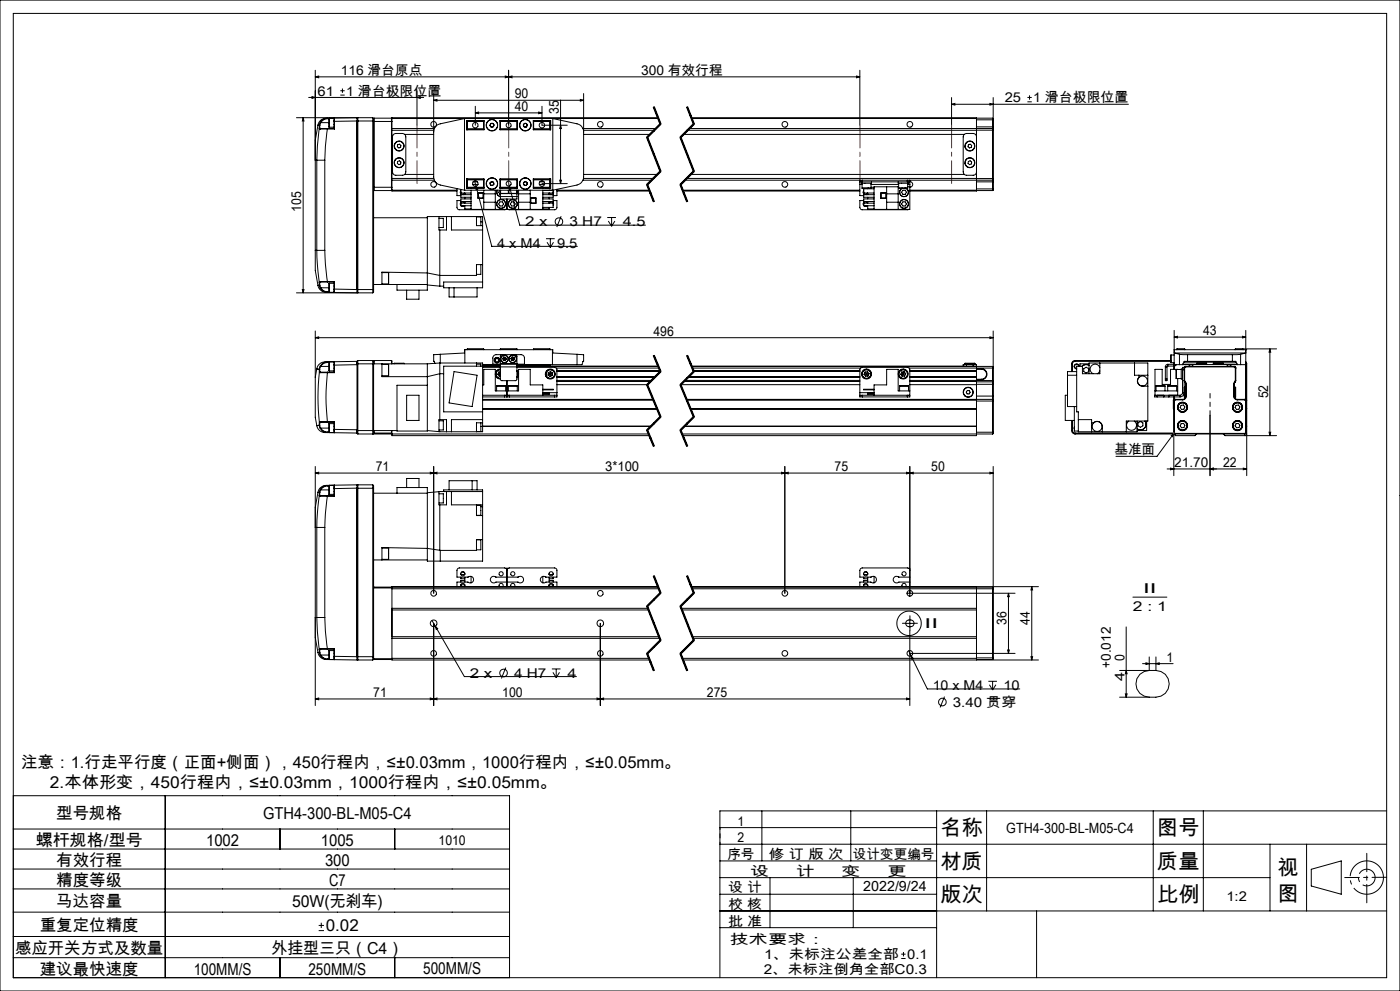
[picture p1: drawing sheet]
<svg xmlns="http://www.w3.org/2000/svg" width="420mm" height="297mm" viewBox="0 0 420 297" stroke-linecap="round" stroke-linejoin="round" font-family="sans-serif">
<g fill="none" stroke="#000" stroke-width=".3">
<path d="M0 0h420v297h-420zM4 4h412v289h-412zM90.9 35.3v52.5M90.9 35.3l.3 1h-.5zM92.6 29.2h34.5M93.6 29l1 .2-1 .3zM94.6 23l1-.2v.5zM94.6 23h163.4M94.6 21.1v53.9M95.4 37.5l-.8 4.5v6h.4M95.4 37.5l.4 .1M95.8 38.4l-.6 5.4-.2 4.2"/>
<path d="M95.8 38.4l.3 .3M95.8 37.6v.8M95.9 38.3l-.1 .1M95.9 38.3l.3 .2M96 37.5l-.1 .8M96 37.5l-.2 .1M96.1 38.7h2.1M96.1 36.7l-.3 .9M96.1 36.7l.1 .1M96.2 38.5h2M96.2 38.5l-.1 .2M96.2 36.8l-.2 .7"/>
<path d="M96.2 36.8h2.5M98.2 35.4h-.1a2.59 2.59 0 0 0-2.7 2.1M98.2 38.7l-.6 5.2-.2 4.1M98.2 35.4l8.9-.1v1M98.2 38.5v.2M98.2 35.4l-1.4 .5-.7 .8M98.2 35.4v.2M98.2 38.5h2M98.2 38.7h2.1M98.2 35.6l-.8 .1-1.2 1.1M98.2 35.6h.5M98.7 35.4v2.7"/>
<path d="M98.7 35.4l1.5 .2M98.7 38.1h1.5M100.2 35.5l.1-.1v1M100.2 35.6v2.9M100.2 36.4h.1M100.2 38.5l.1 .2M100.3 36.4v2.3M102.1 28.5h1.3M102.1 27.2h1.3M102.7 26.5v1.3M107.1 35.5l.3-.2v52.5l-.3-.3M107.1 36.3v50.5"/>
<path d="M107.1 36.3l-6.8 .1M107.1 36.3h5M111.8 35.3v52.5M111.8 35.3h-22.9M111.8 35.3l.3 .2M112.1 35.5v.9M112.1 36.4v19.7M112.1 36.4h5.5M112.3 35.4v21.7M112.3 35.4h5.1M112.3 35.4l-.2 .2M117.4 35.4v21.7"/>
<path d="M117.4 35.4l.2 .2M117.6 35.6v.8M117.6 35.5v.1M117.6 36.4v19.7M117.6 39h12.5M117.6 38.5h12.7M117.6 35.5h79.9M125.1 29.2l1-.2v.5zM125.1 27.2v10.3M130.1 30.1l1-.3v.5zM130.1 28v25l.2 .9 .9 1.2 .9 .4 7.2 1.5M130.1 39.5l.4-1.3 1.1-1 7.7-1.7v21.5"/>
<path d="M130.1 30.1h45M140 38.5h.1M140 36.1h5.2v2.8h-5.2zM140.1 36.4v2.5M140.1 36.4h5M140.2 36.3v2.5M140.2 36.3h5M140.2 36.3l-.1 .1M140.2 38.8h5M140.3 38.8v.1M142.6 33.8l1-.2v.5zM142.6 31.9v5.6"/>
<path d="M142.6 33.8h20M145.1 36.3v2.5M145.1 38.6h-5l.1 .2M147 37.6l.4 .5M147.2 37l-.2 .6M147.8 37h-.6M147.8 37l.4 .5M147.9 38l-.5 .1M148.2 37.5l-.3 .5M150 36.1h5.2v2.8h-5.2zM150 36.3h5.2M150 38.8h5.2"/>
<path d="M150.1 36.3v2.5M150.1 38.6h5M150.1 36.4h5M151.6 22.8l1 .2-1 .3zM152.6 23l1-.2v.5zM152.6 21.1v16.4M155.1 36.3v2.5M157 37.5l.2 .5M157.2 38l.6 .1M157.4 37h.5M157.4 37l-.4 .5M157.9 37l.3 .6"/>
<path d="M158.2 37.6l-.4 .5M160 36.3h4.9M160 36.1h5.2v2.8h-5.2zM160.1 36.3v2.5M160.1 38.6h5l-5.1 .2M160.1 36.4h5M161.6 33.6l1 .2-1 .3zM162.6 31.9v5.6h7.6M164.9 36.3l.1 2.6M164.9 36.3l.2 .1M165.1 36.4v2.5M165.1 38.5h.1"/>
<path d="M168.2 30v25M168.2 37.5l.2 1h-.5zM174.1 29.8l1 .3-1 .2zM174.9 38.5h21.9M175 39h21.3M175.1 39.5l-.4-1.3-1.1-1-7.8-1.7v21.5M175.1 28v25l-.2 .9-.5 .8-1.3 .8-7.3 1.5M196 32.1l2 5.1M196.1 32.1l2 5.1-4 4 4 10.1-4 4 2 5.1M196.3 32l1 2.6M197.3 34.6l1 2.5zM197.4 35.3h-79.8v.2"/>
<path d="M198 37l-4 4M198.3 37.3l-4 4M206 32.1l2 5.1M206.1 32.1l2 5.1-4 4 4 10.1-4 4 2 5.1M206.3 32l2 5.1M206.8 38.5h91M207.4 35.3h85.5v.2M207.5 35.5h85.4M208 37l-4 4M208.3 37.3l-4 4M257 22.8l1 .2-1 .3zM258 21.1v16.4"/>
<path d="M285.5 31.3l1-.3v.5zM285.5 29.2v8.3M285.5 31.3h53M292.9 38.5v.5h-86.6M292.9 38.5v.5M292.9 38v.5M292.9 38h5.1v.7M292.9 35.5v2.5M292.9 39v14.5M292.9 35.4h4.9M297 31l1 .3-1 .2zM297.8 38.5v15.5"/>
<path d="M297.8 35.4v3.1M297.8 35.4l.2 .5h-5.1M297.8 38.5l.2 .2M298 29.2v24.3M298 38.7v.3h-5.1M308.2 30.5h1.3M308.2 29.2h1.3M308.9 28.6v1.3M95 48h2.4M95 48v27M97.4 48v27M112.1 56.1v30.7"/>
<path d="M112.1 56.1h5.5M112.1 57l.2 .1M112.3 57.1h5.1M117.6 51.3l.2 .6M117.6 57v.3h19.5M117.6 56.1v.9M117.6 57h.1M117.6 54h12.7M117.6 53.5h12.5M117.6 57h19.5M117.6 57l-.2 .1M117.8 40.6l-.2 .7"/>
<path d="M118 40.3l.7-.3h2.1a1.02 1.02 0 0 1 .9 1v10.5a1.02 1.02 0 0 1-.9 1h-2.1a1.02 1.02 0 0 1-.9-1v-10.7zM119.3 48.4l.5-.2 .5 .4-.1 .5-.5 .3-.5-.4zM119.3 43.4l.5-.2 .5 .4-.1 .5-.5 .2-.5-.3zM121.4 40.3h8.7M121.4 52.3h8.7M137.1 56.5v2.1h1.2M138.3 57.1l-.2 .8 .5 .4M138.3 57.9l.6 .3 .5-.3 .1 .4M138.3 57.9h3M138.3 56.8v1.1M138.3 57.4v.4M139.3 57h26.5"/>
<path d="M139.5 58.1l-.5 .2M139.5 59.1v.5M140 54.9h.1M140 56.4h.4M140 54h.1M140 54.5h.1M140 53.6h5.2v2.8h-5.2zM140.1 53.6v2.5M140.1 56.1h5M140.1 56.1l.1 .2M140.2 53.8v2.5M140.2 53.8l-.1 .1h5"/>
<path d="M140.2 53.8h5M140.2 56.3h5M140.3 53.6v.2M140.4 56.4h.1M140.4 56.3v.1M141.3 57v5.8h21.5v-5.8M141.3 58.3h-3v.8h3M141.3 59.6h-3v.8h3M141.3 56.3v.1M141.8 55.3h1.6M141.9 54.5h1.4M142.4 54.2l.4 1.6"/>
<path d="M142.8 55.8l.5 .9-.5 .1zM142.8 55.8l4.7 18h25.7M143.4 57.8h1.6v1.6h-1.6zM143.4 57.9v1.5M145.1 53.8v2.6M145.1 57v5.8M145.1 58.1h3.5M147 54.8l.1 .6M147.1 55.4l.6 .2M147.5 54.5l-.5 .3M147.5 54.5l.5 .1M148 54.6l.1 .6"/>
<path d="M148.1 55.2l-.4 .4M148.6 57v5.8M149.1 57a1.38 1.38 0 0 0 1 1.9M149.2 57l-.1 .1a1.27 1.27 0 0 0 1 1.8M150 57l-.4 .6 .5 .6M150 53.6h5.2v2.8h-5.2zM150 53.8h5.2M150 56.3h5.2M150.1 58.9v.8h5v-.8M150.1 53.8v2.6M150.1 57v1.9M150.1 56.1h5"/>
<path d="M150.1 58.9h5M150.1 53.9h5M150.2 58h2.3M150.2 57v1M150.6 56.3v.1M152.1 59.7v3.1M152.4 54.3l3.5 13.2h37.7M152.5 57v1M152.7 58h2.3M152.7 57v1M152.8 55.7l.5 1-.5 .1zM154.6 56.3v.1"/>
<path d="M155 57v1M155.1 57.1v1M155.1 57.3v.7M155.1 53.8v2.6M155.1 57v1.9M155.6 57v5.8M155.6 58.1h3.5M157.1 55.3l.5 .3M157.1 54.7v.6M157.6 54.4l.5 .3M157.6 54.4l-.5 .3M158.1 55.3l-.5 .3"/>
<path d="M158.1 54.7v.6M159.1 57v5.8M159.2 59.3h1.6v1.6h-1.6zM159.2 59.4h1.5v1.5h-1.5zM160 53.6h5.2v2.8h-5.2zM160 53.8l5.1 .1h-5M160 56.3h4.9M160.1 53.8v2.5M160.1 56.1h5M161.8 55.3h1.6M161.9 54.5h1.3M162.6 55h7.6"/>
<path d="M162.8 56.3v.1M162.8 57.1h3.1v.8h-3.1M162.8 58.3h3.1v.8h-3.1M162.8 59.6h3.1v.8h-3.1M163.7 56.4h.1M163.7 56.4h1.5M163.7 56.3v.1M164.7 58.1l.5 .2M164.7 57h.2M164.7 59.1v.5M165 53.6l-.1 2.7M165.1 53.6v2.5"/>
<path d="M165.1 54h.1M165.1 54.5h.1M165.1 54.9h.1M165.1 56.1l-.2 .2M165.2 57l-.2 .1M165.5 57l.2 .1M165.8 57l.1 .1M165.9 57.9l-.6 .3-.6-.3v.4M165.9 57.1l.2 .2a.74 .74 0 0 1-.6 1M165.9 57.4v.4M167.1 56.7v1.9h-1.2M167.1 57.3h27.8"/>
<path d="M167.1 57h27.7M167.9 54h.5l-.2 1zM174.9 54h20.6M175 53.5h21M175.1 40.3h20M175.1 52.3h22.1M194 41.2l4 10.2M194 55.4l2 5.1M194.3 41.1l4 10.2M194.3 55.3l2 5.1M198 51.2l-4 4M198.3 51.5l-4 4"/>
<path d="M204 41.2l4 10.2M204 55.4l2 5.1M204.3 41.1l4 10.2M204.3 55.3l2 5.1M204.8 57h53.2M204.9 57.3h53.1M205 40.3h84.3M205.5 54h53.2M206 53.5h86.9v.5M207.2 52.3h82.1M208 51.2l-4 4M208.3 51.5l-4 4"/>
<path d="M258 54.5h.7M258 54.5v.8M258 54v.5M258 55.3v3.3h1.1M258 55.3h.6M258.4 54.5v.4h3v-.4M258.6 56.4h1.9M258.6 54.9v1.5M258.7 54v.5M258.7 54h13.5M258.7 54.5h13.5M259.1 57.1l-.1 .2a.74 .74 0 0 0 .5 1"/>
<path d="M259.1 57.9l.6 .3 .6-.3M259.1 57.9h3.1M259.1 57.4v.4M260.3 58.1l-.4 .2M260.3 56.4v.2M260.3 57.9v.4M260.3 59.1v.5M260.5 56.4h.8M261.3 56.4h.1M261.3 54.9v1.5M261.3 56.1h.9M261.3 55.3h8.3"/>
<path d="M262.2 56.6h-3.1v1.3M262.2 58.3h-3.1v.8h3.1M262.2 59.6h-3.1v.8h3.1M264.3 57.8h1.6v1.6h-1.6zM265.8 57.9v1.5M266 56v6.8M266 58.1h3.5M269.5 54.5v.4h3v-.4M269.5 56v6.8M269.6 56.4h1.9M269.6 54.9v1.5M270.6 56.4a1.35 1.35 0 0 0-.4 2.1 1.35 1.35 0 0 0 2 0 1.35 1.35 0 0 0-.4-2.1"/>
<path d="M270.7 56.4a1.3 1.3 0 0 0-.5 2 1.3 1.3 0 0 0 2.1 0 1.3 1.3 0 0 0-.6-2M270.9 57h.7l.3 .6-.3 .6h-.7l-.4-.6zM271.5 56.4h.8M272.2 54.5h.7M272.2 54h25.6M272.2 54v.5M272.3 56.4h-.8M272.3 54.9v1.5M272.3 56h.6M272.3 55.3h.6M272.9 54.4a.85 .85 0 0 1 .9 .9 .85 .85 0 0 1-.9 .8M272.9 54.5v.8"/>
<path d="M272.9 54v.5M272.9 55.3v7.5h-10.7v-6.8h7.4M272.9 57h20M290.5 48.4l.5-.2 .5 .4-.1 .5-.5 .3-.5-.4zM290.5 43.4l.5-.2 .5 .4-.1 .5-.5 .2-.5-.3zM292.9 41a1.02 1.02 0 0 0-.9-1h-2.1a1.02 1.02 0 0 0-.9 1v10.5a1.02 1.02 0 0 0 .9 1h2.1a1.02 1.02 0 0 0 .9-1M292.9 57v.3h-20M292.9 53.5v.5M292.9 54v.5M292.9 54.5v2.5M292.9 54.5h5.1M292.9 53.5h5.1"/>
<path d="M292.9 56.6h5.1M292.9 57.1h4.9M297.8 54v3.1M298 53.5v.4M298 53.9v.6M298 56.6l-.2 .5M298 54.5v2.1M298 53.9l-.2 .1M94.6 75v6l.8 4.5M94.6 75h.4M95 75l.2 4.3 .6 5.3M95 75h2.4"/>
<path d="M97.4 75l.2 4.1 .6 5.3M112.1 65.3h16.1M131.7 65.4h1.3v2.8h-1.3M131.7 64.9v4h2.2v-4M131.9 68.9v16.9M135.4 64.9v4h9.4M138.3 60.1h-1.2v2.2l.6 .6 14-.1M138.3 60.9v.8h3M138.3 60.9h3M138.3 61v.3M138.3 61.7l.6 .2 .5-.2M138.5 61.7h.7"/>
<path d="M138.6 60.4l-.5 .4 .2 .8M139 60.4l.5 .2M139.5 60.4l-.1 .5-.5-.4-.6 .4M139.5 61.7v.9h1.8M142.9 65h1.4v2.6M142.9 64.9v2.7h1.9M144.3 79.3v2.9h-1.4M144.3 66.5h.5M144.8 66.5v1.1M144.8 66.5v-1.6h-16.6v22.1h-9.1v-1.7M144.8 67.6v18.7h-11.7v-1.8h11.7M144.8 79.3h-1.9v3.2h-11l-3.7-.7-13.6-.2v3.7"/>
<path d="M145.1 60.6h3.5M150 60.5h.7l.4 .6-.4 .6h-.7l-.4-.6zM153.5 60.5h.7l.4 .6-.4 .6h-.7l-.4-.6zM155.6 60.6h3.5M162.8 60.9h3.1v1.3h-3.1M163.8 71.5h2.6M164.1 72.6l1 1.6M164.7 60.4v.5l.6-.4 .6 .4M164.7 62.2v.4h-1.9M165.1 71.5v2.7M165.2 60.4l-.5 .2M165.5 60.4h.1a.73 .73 0 0 1 .3 1.2"/>
<path d="M165.9 60.1h1.2v2.2l-.6 .6-14-.1M165.9 61v.3M166.1 72.6l-1 1.6M168.3 64.8l-1.3 3.2M182.2 65.2h2.6M182.5 66.2l1 1.6M183.5 65.2v2.6M184.5 66.2l-1 1.6M259.1 60.1h-1.1v2l.2 .5 .4 .3 14-.1M259.1 60.9l.6-.4 .6 .4M259.1 60.9v.8M259.1 61.7h3.1"/>
<path d="M259.1 60.9h3.1M259.1 61v.3M259.2 61.7l.5 .2 .5-.2M259.4 61.7h.6M259.5 60.4h-.1a.73 .73 0 0 0-.3 1.2M259.9 60.4l.4 .2M260.3 60.4v.5M260.3 61.7v.9h1.9M266 60.6h3.5M270.9 60.5h.7l.3 .6-.3 .6h-.7l-.4-.6zM90.7 86.8h.5l-.3 1zM94.6 99.2v13.9"/>
<path d="M95.4 85.5a2.62 2.62 0 0 0 2.8 2.1M95.8 84.6l.1 .1M95.8 84.6v.9M95.8 85.5h.2M95.8 85.5l.3 .9M95.8 85.5h-.4M95.9 84.7l.1 .8M96 85.5l.2 .8M96.1 84.4h2.1M96.1 84.4l-.3 .2M96.1 84.4l.1 .1M96.1 86.4a2.56 2.56 0 0 0 2.1 1.2"/>
<path d="M96.2 84.5h2M96.2 84.5l-.3 .2M96.2 86.3l-.1 .1M96.2 86.3l.6 .6 1.4 .6M96.2 86.3h2.5M98.2 84.4v.1M98.2 84.4h2.1M98.2 84.5h2M98.2 87.5v.1M98.2 87.5h.5M98.7 84.9v2.7M98.7 84.9h1.5"/>
<path d="M100.2 86.6h.1M100.2 84.5v3M100.2 87.5v.1h-1.5M100.3 86.6v1.1l-.1-.2M100.3 84.4l-.1 .1M100.3 84.4v2.2M100.3 86.6l6.8 .2M107.1 86.8v1l-8.9-.2M107.1 86.8h5M111.8 87.8h-22.9M112.1 86.8v.7l-.3 .3M112.1 85.3h16.1"/>
<path d="M114.6 85.1h2M114.6 81.7h2M116.6 81.7v3.4M122 87v2.7h3.7v-2.7M128.2 85.4l3.7 .4M131.9 85.8h1.2M134.7 86.3v2.7h8.4v-2.7M136.2 86.3v2.7M298 99.2v14.8M352.2 99l.1 11.7M373.7 99v20.7M94.6 101.2l1-.2v.5z"/>
<path d="M94.6 101.2h203.4M94.6 113.1v12l.4 2.5M95 110.5h.1M95 110.5l.8 .2M95 110.5l-.4 2.6M95.8 110.7v.8M95.8 111.5a67.5 67.5 0 0 0 0 15.1M95.8 111.5l.3 .2M95.9 110.6l.1 .8M95.9 110.6l-.1 .1M96 111.4l-.2 .1M96 111.4l.2 .1"/>
<path d="M96.1 109.7l-.3 1M96.1 109.7l.1 .1M96.1 111.7h2.1M96.2 111.5h2M96.2 111.5l-.1 .2M96.2 109.8l-.3 .8M96.2 109.8h2.5M97.4 108.5a2.53 2.53 0 0 0-2.4 2M98.2 111.7a64.1 64.1 0 0 0 0 14.7M98.2 108.4a2.7 2.7 0 0 0-2.1 1.3M98.2 108.4l-.7 .1M98.2 108.4v.2"/>
<path d="M98.2 108.6l-1.5 .6-.5 .6M98.2 111.7h2.1M98.2 111.5v.2M98.2 111.5h2M98.7 109.8v1.4M98.7 108.6h-.5M98.7 108.4v1.4M98.7 108.4h1.5v.2M98.7 108.4v2.8M98.7 111.2h1.5M100.2 108.6l.1-.2v1M100.2 108.6v2.9"/>
<path d="M100.2 109.4h.1M100.2 111.5l.1 .2M100.3 109.4v2.3M107.1 108.3v1M107.1 108.3v.7h21.1M107.1 109.3l-6.8 .1M107.1 109.3v19.5M107.1 108.3l-8.9 .1M107.4 108.1v22M107.4 108.1h4.4M107.4 108.1l-.3 .2M111.8 108.1v22"/>
<path d="M111.8 108.1l.3 .2M112.1 108.3v21.5M112.3 108.1l-.2 .2M112.3 108.1v.9M112.3 108.1h5.1M114.6 109v3.9h13.6l3.7-.9h1.2M114.6 112.6h2M114.6 109.2h2M116.6 109.2v3.4M117.4 108.1v.9M117.4 108.1l.2 .9M118.3 108.9h2.9"/>
<path d="M118.3 108.9v.1M121.2 108.9v.1M122 118.5h3.7v7.5h-3.7zM128.2 109v20.2h-9.1v-13.7h9.1M131.9 108.8h12.9v17.9M131.9 108.8v17M131.9 108.8l-3.7 .2M132.1 106.2l-2 .1v2h.2l.2 .6M132.1 106.2l7.2-.4v-1h26.5v1l7.3 .4M132.1 106.2v2.6M136.2 111.4l6.9 1.1-1.5 9.3-6.9-1zM139.5 104.8v4"/>
<path d="M140.1 104.7h5M140.1 104.7v.1M140.2 104.6h4.9v.2M140.2 104.6v.2M140.2 104.6l-.1 .1M142.9 109.1h1.4v.6M142.9 108.8v.9M144.8 109.8h5.3M144.8 119.7h51.1M144.8 109.3h5.3M144.8 118.5h6.5M144.8 115.4h.3v-4.7h3.5v6.5h7v-6.5h3.5v4.7h3.7v3.1"/>
<path d="M144.8 119h6.5M144.8 110.1h5.3M144.8 119.9h51.2M144.8 109.5h5.3M147.8 109.3v-2a1.02 1.02 0 0 1 1-1h7.6a1.02 1.02 0 0 1 .9 1v2M147.8 109.1h2.3M149 115.7h2.7M149 115.7v1.5M149.3 112.2l.5 .6M149.6 111.5l-.3 .7M149.6 111.5l.5 .6M150.1 109.2v.8"/>
<path d="M150.1 108.9v.3M150.1 110.6a1.5 1.5 0 0 0-1.5 1.5 1.5 1.5 0 0 0 1.5 1.5M150.1 110.7a1.36 1.36 0 0 0-1.3 1.4 1.36 1.36 0 0 0 1.3 1.3M150.1 110.8a1.31 1.31 0 0 0-1.3 1.3 1.31 1.31 0 0 0 1.3 1.3M150.1 104.8v-.2h5v.2M150.1 109.7h-17v13.7h11.7M150.1 109.2h5M150.1 110h5M150.1 110v3.6M150.1 108.9h5M150.1 111.4l-.5 .1M150.1 112.7l-.3 .1"/>
<path d="M150.1 112.1l-.3 .7M150.1 112.1l-.8 .1M150.1 104.7h5M150.6 106.3l-.5 .4v2.2M150.8 107.5l.2 .5M150.8 107.5l.5 .1M151 108l.6 .1M151.1 107l-.3 .5M151.1 107l.6 .1M151.1 107l.2 .6M151.3 118.5h1.5M151.3 119h.8"/>
<path d="M151.3 107.6l-.3 .4M151.3 107.6l.3 .5M151.3 107.6h.6M151.3 118.5v.5M151.7 115.7v1.5M151.7 107.1l.2 .5M151.7 107.1l-.4 .5M151.9 107.6l-.3 .5M152.1 119h.7M152.1 114.1v4.9M152.5 115.7h2.7M152.5 115.7v1.5"/>
<path d="M152.8 118.5v.5M152.8 118.5h13.5M152.8 119h13.5M153.3 107.5l.2 .5M153.3 107.5l.5 .1M153.5 108l.6 .1M153.6 107l-.3 .5M153.6 107l.6 .1M153.6 107l.2 .6M153.8 107.6l.3 .5M153.8 107.6h.6M153.8 107.6l-.3 .4"/>
<path d="M154.2 107.1l.2 .5M154.2 107.1l-.4 .5M154.4 107.6l-.3 .5M154.6 106.3l.5 .4v2.2M155.1 109.2v.8M155.1 110v3.7l-.2 .3-4.4 .1-.4-.5M155.1 108.9v.3M155.1 111a1.49 1.49 0 0 1 0 2.2M155.1 111.2a1.3 1.3 0 0 1 0 1.8M155.1 110.1l11.7 .1 .3 .5v7M155.1 111.3a1.21 1.21 0 0 1 0 1.6M155.1 109.8h42.4"/>
<path d="M155.1 109.3h18M155.1 109.7h42.3M155.1 109.1h2.2M155.1 109.5h10M155.2 115.7v1.5M160.1 104.7h5M162.8 117.8h1.9v.3h-1.9M162.8 116.7h3.1v.1h-3.1M162.8 117.7h4.3M164.4 112.4l.6 .5M164.5 111.7l-.1 .7M164.5 111.7l.6 .4"/>
<path d="M164.9 104.6h-4.8v.2M164.9 104.6v.2M164.9 109.3v.4M164.9 104.6l.2 .1M165.1 104.7v.1M165.1 109.3v.4M165.1 112.1l.6 .4M165.1 112.1l-.1 .8M165.1 111.4l-.6 .3M165.1 111.4l.7 .4M165.1 111.4v.7M165.7 112.5l-.7 .4"/>
<path d="M165.7 104.8v4.5M165.8 111.8l-.1 .7M165.8 111.8l-1.4 .6M166.3 118.5h.8M166.3 118.5v.5M166.9 110.3h30.8M167.1 118.5v.5h-.8M167.1 117.7v.8M167.1 111.2h31M167.1 111.1h30.9M167.1 111.3h31M167.1 112.9h29.5"/>
<path d="M167.1 114.3h28.1M167.1 114h28.4M167.1 115.3h27.1M173.1 106.2l2 .1v2h-.2a.91 .91 0 0 1-.4 .9 .91 .91 0 0 1-1 .1h-.4M173.1 106.2v3.1M194 115.4l4 9.6M194.3 115.3l4 9.6M196 106.6l2 4.8M196.1 106.6l2 4.7-4 4 4 9.6-4 4 2 4.8M196.3 106.5l1 2.4M196.5 113l-29.4 .1M197.3 108.9l1 2.4z"/>
<path d="M198 111.2l-4 4M198.3 111.5l-4 4M204 115.4l4 9.6M204.2 115.3h53.8M204.3 115.3l4 9.6M205.2 114.3h52.8M205.5 114h52.5M206 119.7h91.8M206 106.6l2 4.8M206.1 119.9h86.8M206.1 106.6l2 4.7-4 4 4 9.6-4 4 2 4.8M206.3 106.5l2 4.8"/>
<path d="M206.4 113.1h51.6M206.6 112.9h51.4M207.5 109.7h82.4M207.5 109.8h90.3M207.7 110.3h50.5M208 111.1h50M208.1 111.3h49.9M208.3 111.5l-4 4M258 117.7v-6.9l.4-.6 13.9-.1 .6 .6v8.3h-.7M258 118.5v.5h.7M258 118.5h.7M258 117.7v.8"/>
<path d="M258 111.2h-50l-4 4M258 117.7h4.2M258.7 118.5h13.5M258.7 118.5v.5M258.7 119h13.5M259.2 112.2l.4 .6M259.5 111.5l-.3 .7M259.5 111.5l.5 .6M260 112.1l-.8 .1M260 112.1l-.4 .7M260 112.1l.4 .6M260.3 111.4l.4 .6"/>
<path d="M260.3 111.4l-.8 .1M260.3 111.4l-.3 .7M260.4 112.7l-.8 .1M260.7 112l-.3 .7M260.7 112l-.7 .1M262.2 117.8h-1.9v.3h1.9M262.2 116.7h-3.1v.1h3.1M269.9 115.7h2.7M269.9 115.7v1.5M270.2 112.2l.5 .6M270.5 111.5l-.3 .7M270.5 111.5l.5 .6"/>
<path d="M271 112.1l-.3 .7M271 112.1l.4 .6M271 112.1l-.8 .1M271.3 111.4l.4 .6M271.3 111.4l-.8 .1M271.3 111.4l-.3 .7M271.4 112.7l-.7 .1M271.7 112l-.3 .7M271.7 112l-.7 .1M272.2 118.5h.7M272.2 118.5v.5M272.6 115.7v1.5"/>
<path d="M272.9 113h20M272.9 111.2h20M272.9 111.1h20M272.9 111.3h20M272.9 112.9h20M272.9 117.2h-3.4v-6.5h-3.5v4.7h-3.8v3.1M272.9 114.3h20M272.9 114h20M272.9 115.3h20M289.5 109.2v.1M289.5 108.9h3M289.5 109.2h3"/>
<path d="M289.5 108.9v.3M289.9 109.3h-.9v.4M289.9 109.7h3M289.9 109.3v.4M289.9 109.3h2.1M290.2 117l.6 .1 .2 .5-.3 .5-.6-.1-.2-.5zM292 109.3h.9v4.7M292 109.3v.5M292.5 109.2l-.1 .1M292.5 109.2h.1M292.5 108.9v.3M292.9 115.3v4.6"/>
<path d="M292.9 114.5v.8M292.9 114v.4M292.9 119.9v10.7h-88.1M292.9 114.4v.1M292.9 110.7h1.6M292.9 118.7h5.1M292.9 113.7h1.6M292.9 113.8h1.6M292.9 110.5h1.6M292.9 114h5.1M292.9 114.4h4.9M292.9 115.2h5.1"/>
<path d="M294.5 110.5a1.66 1.66 0 0 1 1.6 1.6 1.66 1.66 0 0 1-1.6 1.7M294.5 110.7a1.5 1.5 0 0 1 1.5 1.5 1.5 1.5 0 0 1-1.5 1.5M294.5 110.5v.2M294.5 113.7v.1M297 101l1 .2-1 .3zM297.8 119.7v10.4M297.8 114.4v5.3M297.8 109.8v4.6M297.8 109.8l.2 .5h-25.3M297.8 119.7l.2 .1M298 119.8v.4M298 118.7v1.1"/>
<path d="M298 114v.3M298 114.3v.9M298 115.2v3.5M298 114.3l-.2 .1M320.3 118.5h-.7v7.5h2.7M320.3 112.5h2.7M321.5 109h.2M321.5 109v2.4M321.7 109v2.4M322.5 108.3l-.5 .2-.3 .5M322.5 108.1a1.02 1.02 0 0 0-1 .9M322.5 108.1h28.8"/>
<path d="M322.5 108.3h28.8M322.5 108.1v.2M323 111.4h-2.7v10.4h2.7M323.6 109.7a.63 .63 0 0 0-.6-.5 .63 .63 0 0 0-.6 .6 .63 .63 0 0 0 .6 .6M323.7 109.7a.76 .76 0 0 0-.8-.7 .76 .76 0 0 0-.7 .8 .76 .76 0 0 0 .8 .8M324.6 109.7a1.7 1.7 0 0 1 2.1-.2h-.1a1.63 1.63 0 0 0-1.9 .2M325.1 110.5l.8-.4 .7 .4v.9l-.7 .4-.8-.4zM326.7 112v-3.2h17.6v17.4h-6.4v3.2M326.7 109h-2.7v.7M330 110.1a1.51 1.51 0 0 0-2.5-.6 1.51 1.51 0 0 0 .4 2.5M330 111.2l-.8 .8M330 108.8v3.2h-5.3v-2.3h-1.7v13.7h.5v6h17.6v-3.2"/>
<path d="M340.4 108.8v3.7h3.9M341.7 112.5v.6a1.56 1.56 0 0 0-.4 1.7 1.56 1.56 0 0 0 1.5 .9M342.8 115.7h1.5M346.5 118.5l-.1 .5h.7M346.5 118.5h7.5M346.5 117.2h6.8M346.8 115.7h2.7M346.8 115.7v1.5M347.1 119h2M347.1 118.5v.5M349.1 119h1.6M349.1 118.5v.5"/>
<path d="M349.5 115.7v1.5M349.6 113.6v.5h.5v-.5M349.6 113.6h.5M349.6 110h.5M349.6 110v3.6M350.1 110v3.6M350.3 115.7h2.7M350.3 115.7v1.5M350.3 109.2l-.5 .2-.2 .6M350.3 109.7l-.2 .3M350.3 109.2h1.9M350.3 109.2v.5"/>
<path d="M350.7 119h3.3M350.7 118.5v.5M351.3 106.4v2.3M351.3 108.7h.9M351.3 106.4h.9M352.1 109v.2M352.1 109.7v1M352.1 119v.7M352.1 109h.1M352.2 108.7l-.1 .3M352.2 119.7l-.2 .2 .1 2.7M352.2 119.7h2.6"/>
<path d="M352.2 109.3h1.6M352.2 104.8h21.5M352.2 101l1-.2v.5zM352.2 101h21.5M352.3 119v.7M352.6 119.8l-.3 .4M352.6 119.8h-.3l-.2 .4M352.6 119.8h2.2M352.8 110.8l.1 2.6zM352.9 113.4h1.5M352.9 109.3l-.7 .4h-1.9M353 104.7h2.5"/>
<path d="M353 104.7v.1M353 115.7v1.5M353.1 104.6h2.3M353.1 104.6v.2M353.1 104.6l-.1 .1M353.3 110.7h.1M353.3 113.4v5.1M353.8 106.2l2.5 .1M353.8 109.3h1M353.8 106.2l-1.5-.4h21.4l-1.5 .4M353.8 106.2v3.1M354 118.5v.5"/>
<path d="M354.4 110.7h-3.2v4.5h-2.5v-4.5h-2.2v7.8M354.8 110.6h-.4v3h.4M354.8 117.7a.73 .73 0 0 1-.8 .8M354.8 109.3h2M354.8 117.7h.4M354.8 110.8h.4M354.8 110.8v6.9M354.8 119.7v.1M354.8 109.1h4.2M355.2 110.3v-.2h-.4v.7M355.2 117.7a1.21 1.21 0 0 1-1.2 1.3M355.2 110.3h.2"/>
<path d="M355.2 110.3v7.4M355.4 104.6v.2M355.4 108.3v.2M355.4 108.5h15.3M355.4 104.6l.1 .1M355.4 116.1v3M355.4 114l.1 .3M355.4 114l-.2 .2 .2 .2M355.4 116.1h.2M355.4 119.1h.2M355.4 110.3v3.7M355.4 114.4l.3 .8"/>
<path d="M355.5 114.5l.2 .8M355.5 108.3l-.1 .2M355.5 104.7v.1M355.5 114.3l.4 .9M355.5 114.3l-.1 .1M355.6 116.1h.1M355.6 116.1v3M355.7 115.2l-.1 3.9M355.7 110l-.3 .3M355.7 109.8l-.5 .5M355.7 109.8h14.5M355.7 115.2h.2"/>
<path d="M355.7 110h14.5M355.7 109.8v.2M355.8 109.8l-.4 .1-.2 .4M355.9 118.7a1.09 1.09 0 0 1-1.1 1.1M355.9 118.7h-.2a.96 .96 0 0 1-.9 1M355.9 115.2v3.5M356.3 108.3h-.3a1.01 1.01 0 0 0-1.2 1M356.3 106.3h13.4M356.3 108.3h13.4M356.3 106.3v2M356.8 109.3v.4h1M356.8 109.3h1"/>
<path d="M357 109.7v.1M357.8 109.3h10.5M357.8 109.7l.2 .1M357.8 109.3v.4M359 109.2l.1 .1M359 109.2h3M359 108.9h3M359 108.9v.3M361.9 108.9h-2.9M362 108.9h.1M362 109.2l-.1 .1M362 108.9v.3"/>
<path d="M364 108.9h3M364 109.2l.1 .1M364 109.2h3M364 108.9v.3M367 109.2l-.1 .1M367 109.1h4.2M367 108.9v.3M368.3 109.3h1M368.3 109.7l-.3 .1M368.3 109.3v.4M369 109.7v.1M369.3 109.3v.4h-1"/>
<path d="M369.3 109.3h2M369.7 108.3h.3a1.02 1.02 0 0 1 1.3 1M369.7 106.3v2M370.1 118.7a1.14 1.14 0 0 0 1.2 1.1M370.1 118.7h.1a1.02 1.02 0 0 0 1.1 1M370.1 115.2h.1M370.1 115.2v3.5M370.2 115.2l.2 3.9M370.2 109.8l.4 .1 .1 .4M370.2 110l.4 .3M370.2 109.8v.2M370.4 116.1h-.1"/>
<path d="M370.4 116.1v3M370.4 116.1h.2M370.4 119.1h.2M370.5 114.3l-.4 .9M370.5 104.7h2.5M370.5 104.7v.1M370.5 114.3l.1 .1M370.5 114.5l-.2 .8M370.5 108.3l.2 .2M370.6 114l-.1 .3M370.6 114.4l-.4 .8M370.6 110.3h.1"/>
<path d="M370.6 114h.1M370.6 110.3v3.7M370.6 116.1v3M370.7 104.6v.2M370.7 108.3v.2M370.7 104.6l-.2 .1M370.7 114l-.1 .4M370.7 110.3v3.7M371.3 109.3h.9M371.3 119.7h2.4M371.3 119.8h2M371.3 119.7v.1"/>
<path d="M372.2 106.2l-2.5 .1M372.2 109.3h1.5M372.2 106.2v3.1M372.7 100.8l1 .2-1 .3zM373 104.7l-.1-.1v.2M373 104.7v.1M373.3 119.8l.3-.1 .2 .5M373.3 119.8l.4 .4M373.7 119.7l.3 .2M373.7 108.4l.3 .6M373.7 104.8h.1M373.7 108.6l.1 11.1"/>
<path d="M373.7 109h.3M374 109v33.6M381 104.6v26M381 104.6l.2 .9h-.5zM383 104.6h-12.3M94.6 139.8v71.7M95 127.6a2.52 2.52 0 0 0 2.4 2M95 127.6h.1M95.8 127.4l.1 .1M95.8 127.4l.3 1M95.8 127.4l-.8 .2M95.8 126.6l.2 .1"/>
<path d="M95.8 126.6v.8M95.9 127.5l.3 .8M96 126.7l-.1 .8M96.1 128.4a2.37 2.37 0 0 0 2.1 1.2M96.1 126.4h2.1M96.1 126.4l-.3 .2M96.1 126.4l.1 .1M96.2 126.5h2M96.2 126.5l-.2 .2M96.2 128.3l-.1 .1M96.2 128.3l1.2 1.1 .8 .1M96.2 128.3h2.5"/>
<path d="M97.5 129.6h.7M98.2 126.4v.1M98.2 129.5v.1M98.2 129.5h.5M98.2 126.4h2.1M98.2 129.6l8.9 .2M98.2 126.5h2M98.7 128.3v1.3M98.7 127v1.3M98.7 127v2.6M98.7 127h1.5M100.2 126.5v3"/>
<path d="M100.2 128.7h.1M100.2 129.5l-1.5 .1M100.3 128.7v1l-.1-.2M100.3 126.4l-.1 .1M100.3 126.4v2.3M100.3 128.7l6.8 .1M107.1 128.8v1M107.1 129.8l.3 .3M107.4 130.1h4.4M112.1 129.8v.3h82.5M112.1 129.8l-.3 .3M112.3 129.8h5.1"/>
<path d="M112.3 129v.8M112.3 129.8l-.2 .2M117.4 129v.8M117.4 129.8l.2 .2M117.6 129v1.6h77.2M119.1 129h-12v.8M128.2 129l3.5 .4M130.1 139.8v38M131.7 126.1h1.3v2.8h-1.3M131.7 129.4v-3.6h2.2v3.6M144.3 126.7v2.6h-1.4M144.3 127.8h51"/>
<path d="M144.8 126.7v2.7h-13.1M144.8 122.4h52.3M144.8 122.7h52.4M144.8 127.7h50.6M144.8 125.8h-9.4v3.6M144.8 126.7h-1.9v2.7M194 129l2 4.8M194.3 128.9l2 4.7M198 124.8l-4 4M198.3 125l-4 4M204 129l2 4.8M204.3 128.9l2 4.7"/>
<path d="M204.6 130.1h93.2M205.3 127.8h87.6M205.4 127.7h87.5M207.1 122.4h85.8M207.2 122.7h85.7M208 124.8l-4 4M208.3 125l-4 4M235.4 139.8v38M272.9 139.8v38.9M292.9 129.5h5.1M292.9 120.2h5.1M298 139.8v57.4"/>
<path d="M298 129.5l-.2 .6M298 120.2v9.3M321.5 129a1.09 1.09 0 0 0 1 1.1M321.5 129h.2M321.5 126v3M321.7 129l.4 .7 .4 .1M321.7 126v3M322.3 128v.6M322.3 121.8v7.4h1.2M322.5 130.1h29.6M322.5 129.8h29.6M322.5 129.8v.3"/>
<path d="M323.5 125.8h4v3.6M327.5 126.7h.5a1.56 1.56 0 0 1 1.7-.3 1.56 1.56 0 0 1 1 1.4v1.6M338.6 126.2a1.52 1.52 0 0 0-.3 2.3 1.52 1.52 0 0 0 2.3 0 1.52 1.52 0 0 0-.3-2.3M341.1 128.5l1 .4M341.1 128.5l1 .3M341.4 126.7l.7-.4 .8 .4v.9l-.8 .5-.7-.5zM343.5 126.2a1.68 1.68 0 0 1 .1 1.7 1.68 1.68 0 0 1-1.5 .9 1.72 1.72 0 0 0 1.4-2.6zM344 126.2v2.8h-2.9M351.4 130.6l.7-.7-.3 1zM352.1 130.1v12.5M352.1 129.5l.5 .6M352.1 120.2v9.3"/>
<path d="M352.1 130.1l.5 .5h5.9l.5-.5M352.1 129.5h.2M352.1 120.2h.2M352.1 129.9l-5 6.9h-12.3M352.3 129.5l.3 .4M352.3 120.2v9.3M352.6 130.1h20.7M352.6 129.9h20.7M352.6 129.9v.2M354.3 127l.7-.1 .5 .6-.3 .6-.7 .1-.5-.6zM354.3 121.5l.7-.1 .5 .6-.3 .6-.7 .1-.5-.6zM363 124.5v18.1"/>
<path d="M367 130.1l.5 .5h15.5M370.8 127l.7-.1 .5 .6-.3 .6-.7 .1-.5-.6zM370.8 121.5l.7-.1 .5 .6-.3 .6-.7 .1-.5-.6zM373.3 129.9v.2M373.7 129.5l-.4 .4M373.7 120.2v9.3M373.7 129.5h.1M373.7 120.2h.1M373.8 129.5l-.5 .6M373.8 127.6l.2 .1M373.8 120.2v9.3M374 130.1l-.5 .5"/>
<path d="M374 122.4l-.2 .2M380.7 129.5h.5l-.2 1.1zM94.6 141.8l1-.3v.5zM94.6 141.8h203.4M95 158.1h2.4M95 158.1v27M95.4 147.5l-.8 4.5v6.1h.4M95.4 147.5l.4 .1M95.8 148.5l-.8 9.6M95.8 148.5l.3 .2M95.8 147.6v.9M95.9 148.4l.3 .2"/>
<path d="M95.9 148.4l-.1 .1M96 147.6l-.1 .8M96 147.6h-.2M96.1 148.7h2.1M96.1 146.8l-.3 .8M96.1 146.8h.1M96.2 148.6h2M96.2 148.6l-.1 .1M96.2 146.8l-.2 .8M96.2 146.8h2.5M97.4 158.1v27M98.2 145.5h-.1a2.48 2.48 0 0 0-2.7 2"/>
<path d="M98.2 148.7l-.6 5.3-.2 4.1M98.2 148.6v.1M98.2 145.5l-1.4 .4-.7 .9M98.2 145.5v.1M98.2 148.7h2.1M98.2 148.6h2M98.2 145.6l-1.5 .6-.5 .6M98.2 145.6h.5M98.7 145.4v2.8M98.7 145.4h1.5v3.2M98.7 148.2h1.5M100.2 146.4h.1"/>
<path d="M100.2 148.6l.1 .1M100.3 145.4v1M100.3 145.4l6.8-.1v1M100.3 145.4l-.1 .2M100.3 146.4v2.3M100.3 145.4l-2.1 .1M107.1 146.3v50.5M107.1 146.3l-6.8 .1M107.1 146.3h5M107.4 145.3v52.5M107.4 145.3h4.4M107.4 145.3l-.3 .3"/>
<path d="M111.8 145.3v52.5M111.8 145.3l.3 .3v.7M112.1 146.3v51.3M112.1 147.8h16.1M119.1 147.8v-1.7h9.1v22.1h16.6v-13.7M122 146.1v-2.7h3.7v2.7M129.1 141.5l1 .3-1 .2zM130.1 141.8l1-.3v.5zM131.7 148h1.3v2.7h-1.3M131.7 147.4l-3.5 .3M131.9 151.3v13.6M133.1 147.3v-.5h11.7v5.1"/>
<path d="M133.9 147.3v4h-2.2v-3.9M134.7 146.8v-2.7h8.4v2.7M135.4 147.3v4h9.4M141.6 144.1v2.7M142.9 151.4h1.4v3h-1.4M142.9 151.3v3.2h1.9M144.3 151.9h.5M144.8 151.9v2.6M144.8 147.3l-13.1 .1M234.5 141.5l.9 .3-.9 .2zM235.4 141.8l1.1-.3v.5zM272 141.5l.9 .3-.9 .2z"/>
<path d="M272.9 141.8l1.1-.3v.5zM297 141.5l1 .3-1 .2zM350.1 140.5h23.9M351.2 140.3l.9 .2-.9 .3zM363 140.5l1-.2v.5zM373 140.3l1 .2-1 .3zM112.1 176.1h5.5M112.1 167.8h16.1M112.1 176.2h5.5M114.6 167.6h2M114.6 164.2h2M116.6 164.2v3.4"/>
<path d="M117.6 176.5h80M117.6 176h79.8M131.9 164.9l-3.7-.5-13.6-.3v3.7M131.9 164.9l.2 .1M132.1 165v3.2M137.1 175.8v-1.4h3.2a1.03 1.03 0 0 0 1.5 0 1.03 1.03 0 0 0 0-1.4 1.03 1.03 0 0 0-1.5 0h-3.2v-2.2l.2-.4 .4-.2h13.8l.5 .3 .1 .5 .2-.6 .4-.2h13.8l.5 .3 .1 2.5h-3.3a1.03 1.03 0 0 0-1.4 0 1.03 1.03 0 0 0 0 1.4 1.03 1.03 0 0 0 1.4 0h3.3v1.4M138.3 175.6v-.3h1.2v.3M138.3 171.8v.4M138.3 173v.5h1.2M138.3 172.2h1.1M138.3 175.8a.63 .63 0 0 1 .5-1 .63 .63 0 0 1 .5 1M138.5 171.4h.7"/>
<path d="M139.5 171.8v.4M139.5 173v1.4M139.5 174h-1.2v.4M141.3 172.8v1.9M142.9 161.8h1.4v3h-1.4M144.8 161.7h-1.9v3.3h-10.8M147.6 172.9l7.7 .1a1.03 1.03 0 0 1 1.5 0 1.03 1.03 0 0 1 0 1.4 1.03 1.03 0 0 1-1.5 0h-6.5a1.02 1.02 0 0 1-1.5-.1 1.02 1.02 0 0 1 .3-1.4zM149.8 175.8a.63 .63 0 0 1 .5-1 .63 .63 0 0 1 .5 1M151.7 170.3h.8M152.1 170.3v5.5M153.3 175.8a.64 .64 0 0 1 .5-1 .64 .64 0 0 1 .6 1M162.8 172.8v1.9"/>
<path d="M164.7 171.8v.4M164.7 173v1.4M164.7 174h1.2v.4M164.7 172.2h1.2M164.8 175.8a.63 .63 0 0 1 .5-1 .63 .63 0 0 1 .5 1M165.9 175.3h-1.2v.3M165.9 171.8v.4M165.9 173v.5h-1.2M165.9 175.3v.3M196 172.7l2 5.1M196.1 172.6l2 5.1-4 4 4 10.2-4 4 2 5.1M196.3 172.6l2 5"/>
<path d="M197.4 175.8h-79.8v22h77.3M198 177.6l-4 4M198.3 177.8l-4 4M206 172.7l2 5.1M206.1 172.6l2 5.1-4 4 4 10.2-4 4 2 5.1M206.3 172.6l2 5M207.4 175.8h104.1M207.4 176h90.4M208 177.6l-4 4M208.3 177.8l-4 4M259.1 171.8v.4M259.1 173v.5h1.2"/>
<path d="M259.1 172.2h1.2M259.2 175.8a.64 .64 0 0 1 .5-1 .64 .64 0 0 1 .5 1M259.4 171.4h.6M260.3 175.3h-1.2v.3M260.3 171.8v.4M260.3 173v1.4M260.3 175.3v.3M260.3 174h-1.2v.4M262.2 172.8v1.9M270.7 175.8a.64 .64 0 0 1 .5-1 .64 .64 0 0 1 .5 1M272.1 177.8h32.4M272.6 170.3h.3"/>
<path d="M272.9 171l-.1-.5-.5-.3h-13.7l-.4 .2-.2 .6v2h3.2a1.03 1.03 0 0 1 1.4 0 1.03 1.03 0 0 1 0 1.4 1.03 1.03 0 0 1-1.4 0h-3.2v1.4M272.9 173h-3.2a1.03 1.03 0 0 0-1.4 0 1.03 1.03 0 0 0 0 1.4 1.03 1.03 0 0 0 1.4 0h3.2M292.9 175.8v22M297.8 176v21.7M297.8 176l.2 .5h-90.4M302.5 177.8l.3 1h-.5zM302.5 177.8v18M309.5 175.8v22M309.5 175.8l.3 1h-.5zM339.9 179h10.2M95 185.1l.8 9.6M95 185.1h2.4"/>
<path d="M95 185.1h-.4v6l.8 4.5M95.4 195.6a2.62 2.62 0 0 0 2.8 2.1M95.8 194.7l.1 .1M95.8 194.7v.8M95.8 195.5h.2M95.8 195.5l.3 .9M95.8 195.5l-.4 .1M95.9 194.8l.1 .7M96 195.5l.2 .8M96.1 194.4h2.1M96.1 194.4l-.3 .3M96.1 194.4l.1 .2"/>
<path d="M96.1 196.4a2.37 2.37 0 0 0 2.1 1.3M96.2 194.6h2M96.2 194.6l-.3 .2M96.2 196.3l-.1 .1M96.2 196.3l1.2 1.1 .8 .1M96.2 196.3h2.5M97.4 185.1l.2 4 .6 5.3M98.2 194.4v.2M98.2 194.4h2.1M98.2 194.6h2M98.2 197.5v.2M98.2 197.5h.5"/>
<path d="M98.7 195v2.7M98.7 195h1.5M100.2 194.6v2.9M100.2 196.7h.1M100.2 197.5l-1.5 .2M100.3 196.7v1l-.1-.1M100.3 194.4l-.1 .2M100.3 194.4v2.3M100.3 196.7l6.8 .1M107.1 196.8v1l-8.9-.1M107.1 196.8h5M107.1 197.6l.3 .2"/>
<path d="M107.4 197.8h4.4M112.1 197.5h5.5M112.1 197.6l-.3 .2M112.1 197.4h5.5M117.6 191.3h80.3M117.6 197.3h77.1M117.6 190.8h80.1M117.6 182.3h76.7M117.6 182.8h77M129.6 185.9l1 1.8M130.1 186.8v24.7M130.6 187.7l.7 .7-.4 .3z"/>
<path d="M130.6 187.7l8.7 15.1h33.6M180.1 186.8v24.7M194 181.8l4 10.1M194 195.9l2 5.1M194.3 181.6l4 10.2M194.3 195.8l2 5.1M198 191.8l-4 4M198.3 192l-4 4M204 181.8l4 10.1M204 195.9l2 5.1M204.3 181.6l4 10.2M204.3 195.8l2 5.1"/>
<path d="M204.4 182.3h88.5M204.5 182.8h88.4M204.7 197.3h88.2M207.7 190.8h85.2M207.9 191.3h85M208 191.8l-4 4M208.3 192l-4 4M271.7 186.8h2.5M272 186.1a1.21 1.21 0 0 1 1.6-.2 1.21 1.21 0 0 1 .3 1.6 1.21 1.21 0 0 1-1.6 .2 1.21 1.21 0 0 1-.3-1.6zM272.6 195l5.6 11.5h27.7M272.9 189.1v22.4M272.9 185.6v2.5"/>
<path d="M272.9 195.8h31.6M273.3 196.6l.7 .8-.5 .2zM292.9 197.2h5.1M292.9 197.7h4.9M298 197.2l-.2 .5M302.3 194.8h.5l-.3 1zM309.3 196.8h.5l-.3 1zM311.5 197.8h-106.6M337.9 187.9v21M342.8 198.9h9.1M343.8 198.6l1 .3-1 .2zM344.8 196.9v4a4 4 0 0 0-4 4 4 4 0 0 0 4 4"/>
<path d="M346.8 198.9l1-.3v.5zM346.8 196.9v4M94.6 209.5l1-.3v.5zM94.6 209.5h178.3M129.1 209.2l1 .3-1 .2zM130.1 209.5l1-.3v.5zM151.7 200.1l-1.3 3.2M165.6 200.5h2.6M165.9 201.5l1 1.6M166.9 200.5v2.6M167.9 201.5l-1 1.6M179.1 209.2l1 .3-1 .2z"/>
<path d="M180.1 209.5l1-.3v.5zM272 209.2l.9 .3-.9 .2zM283.4 208.8l-1.4 3.2M296.5 204.2h2.6M296.8 205.2l1 1.6M297.8 204.2v2.6M298.8 205.2l-1 1.6M337.6 208h.5l-.2 .9zM337.9 200.9l.2 1h-.5zM346.8 200.9a4 4 0 0 1 4 4 4 4 0 0 1-4 4h-10.9M346.8 200.9h-10.9M4 238.5h148.9v54.5"/>
<path d="M49.6 238.5v54.5M4 248.5h148.9M4 254.5h148.9M84 248.5v6M118.4 248.5v6M216 253h200M216 248h65M216 258h65M228.6 243v15M255.2 243v15M281 243v50M296 243v30"/>
<path d="M346 243v30M361 243v30M381 253v20M392 253v20M416 243h-200v50M4 260.5h148.9M4 266.4h148.9M4 273.4h148.9M95.6 278.9h1.6M95.6 277.4h1.6M96.4 276.5v1.6M216 278h65"/>
<path d="M216 273h200M216 263h165M216 268h65M231 263v15M256 263v15M311 273v20M393.4 260.5l9-2.5v10l-9-2.5zM4 280.7h148.9M4 287h148.9M84 287v6M118.4 287v6M270.4 287.3h1.3"/>
<path d="M270.4 286h1.3M271 285.3v1.3"/>
<circle cx="130.1" cy="37.3" r=".85"/>
<circle cx="142.6" cy="37.5" r=".84"/>
<circle cx="147.6" cy="37.5" r="1.69"/>
<circle cx="147.6" cy="37.5" r="1.72"/>
<circle cx="152.6" cy="37.5" r=".75"/>
<circle cx="157.6" cy="37.5" r="1.68"/>
<circle cx="157.6" cy="37.5" r="1.72"/>
<circle cx="162.6" cy="37.5" r=".83"/>
<circle cx="180.1" cy="37.3" r=".85"/>
<circle cx="235.5" cy="37.3" r=".86"/>
<circle cx="273" cy="37.3" r=".86"/>
<circle cx="119.7" cy="48.8" r="1.43"/>
<circle cx="119.7" cy="43.8" r="1.42"/>
<circle cx="119.7" cy="48.8" r="1.49"/>
<circle cx="119.8" cy="43.8" r="1.5"/>
<circle cx="130.1" cy="55.3" r=".85"/>
<circle cx="142.6" cy="55" r=".84"/>
<circle cx="147.6" cy="55" r="1.72"/>
<circle cx="147.6" cy="55" r="1.68"/>
<circle cx="152.6" cy="55" r=".75"/>
<circle cx="157.6" cy="55" r="1.72"/>
<circle cx="157.6" cy="55" r="1.68"/>
<circle cx="162.6" cy="55" r=".83"/>
<circle cx="180.1" cy="55.3" r=".85"/>
<circle cx="235.5" cy="55.3" r=".86"/>
<circle cx="291" cy="48.8" r="1.5"/>
<circle cx="291" cy="48.8" r="1.43"/>
<circle cx="291" cy="43.8" r="1.51"/>
<circle cx="291" cy="43.8" r="1.42"/>
<circle cx="150.3" cy="61.1" r="1.3"/>
<circle cx="150.3" cy="61.1" r="1.35"/>
<circle cx="153.8" cy="61.1" r="1.3"/>
<circle cx="153.8" cy="61.1" r="1.36"/>
<circle cx="167.7" cy="66.4" r="1.14"/>
<circle cx="271.2" cy="61.1" r="1.3"/>
<circle cx="271.2" cy="61.1" r="1.35"/>
<circle cx="149.1" cy="107.9" r=".84"/>
<circle cx="149.1" cy="108" r=".5"/>
<circle cx="149.1" cy="107.9" r=".74"/>
<circle cx="151.3" cy="107.6" r="1.1"/>
<circle cx="151.4" cy="107.6" r="1.16"/>
<circle cx="153.8" cy="107.6" r="1.1"/>
<circle cx="153.9" cy="107.6" r="1.16"/>
<circle cx="165.1" cy="112.1" r="1.29"/>
<circle cx="165.1" cy="112.1" r="1.36"/>
<circle cx="165.1" cy="112.1" r="1.5"/>
<circle cx="260" cy="112.1" r="1.34"/>
<circle cx="260" cy="112.1" r="1.29"/>
<circle cx="260" cy="112.1" r="1.5"/>
<circle cx="271" cy="112.1" r="1.51"/>
<circle cx="271" cy="112.1" r="1.34"/>
<circle cx="271" cy="112.1" r="1.29"/>
<circle cx="290.5" cy="117.6" r="1.43"/>
<circle cx="290.5" cy="117.5" r="1.51"/>
<circle cx="342.8" cy="114.2" r="1.51"/>
<circle cx="329.1" cy="127.8" r="1.51"/>
<circle cx="354.7" cy="127.5" r="1.32"/>
<circle cx="354.7" cy="122" r="1.32"/>
<circle cx="354.7" cy="127.5" r="1.39"/>
<circle cx="354.7" cy="122" r="1.39"/>
<circle cx="354.8" cy="127.6" r="1.52"/>
<circle cx="354.8" cy="122.1" r="1.52"/>
<circle cx="371.2" cy="127.6" r="1.38"/>
<circle cx="371.2" cy="122.1" r="1.38"/>
<circle cx="371.2" cy="127.6" r="1.51"/>
<circle cx="371.2" cy="122.1" r="1.51"/>
<circle cx="371.3" cy="127.5" r="1.32"/>
<circle cx="371.3" cy="122" r="1.32"/>
<circle cx="130.1" cy="177.8" r=".86"/>
<circle cx="138.8" cy="172" r=".62"/>
<circle cx="150.3" cy="172" r=".62"/>
<circle cx="153.8" cy="172" r=".62"/>
<circle cx="165.3" cy="172" r=".62"/>
<circle cx="180.1" cy="177.8" r=".85"/>
<circle cx="235.5" cy="177.8" r=".86"/>
<circle cx="259.7" cy="172" r=".62"/>
<circle cx="271.2" cy="172" r=".62"/>
<circle cx="273" cy="177.8" r=".86"/>
<circle cx="130.1" cy="186.8" r="1.01"/>
<circle cx="130.1" cy="195.8" r=".85"/>
<circle cx="180.1" cy="195.8" r=".84"/>
<circle cx="180.1" cy="186.8" r=".99"/>
<circle cx="235.5" cy="195.8" r=".85"/>
<circle cx="272.7" cy="186.8" r="3.7"/>
<circle cx="273" cy="195.8" r=".85"/>
<circle cx="151.1" cy="201.7" r="1.15"/>
<circle cx="282.7" cy="210.4" r="1.14"/>
</g>
<path d="M412.4 262.3a2.5 2.5 0 0 0-4.1-1.1 2.5 2.5 0 0 0 1 4.2 2.5 2.5 0 0 0 3.2-2.9l-.1-.2" fill="none" stroke="#000" stroke-width=".3" stroke-dasharray="30.5 1.3 1.3 1.3" stroke-dashoffset="24.5" stroke-linecap="butt"/>
<path d="M414.8 261.5a5 5 0 0 0-8.3-2 5 5 0 0 0 2.2 8.3 5 5 0 0 0 6.2-6l-.1-.3" fill="none" stroke="#000" stroke-width=".3" stroke-dasharray="30.5 1.3 1.3 1.3" stroke-dashoffset="16.7" stroke-linecap="butt"/>
<g fill="none" stroke="#000" stroke-width=".3" stroke-dasharray="6.3 1.3 1.3 1.3 5.1">
<path d="M196.1 32.1l2 5.1M198.1 37.2l-4 4M206.1 32.1l2 5.1M208.1 37.2l-4 4M194.1 55.3l2 5.1M198.1 51.3l-4 4M204.1 55.3l2 5.1M208.1 51.3l-4 4M196.1 106.6l2 4.7M198.1 111.3l-4 4M206.1 106.6l2 4.7M208.1 111.3l-4 4"/>
<path d="M194.1 128.9l2 4.8M198.1 124.9l-4 4M204.1 128.9l2 4.8M208.1 124.9l-4 4M196.1 172.6l2 5.1M198.1 177.7l-4 4M206.1 172.6l2 5.1M208.1 177.7l-4 4M194.1 195.9l2 5.1M198.1 191.9l-4 4M204.1 195.9l2 5.1M208.1 191.9l-4 4"/>
</g>
<path d="M194.1 41.2l4 10.1M204.1 41.2l4 10.1M194.1 181.7l4 10.2M204.1 181.7l4 10.2" fill="none" stroke="#000" stroke-width=".3" stroke-dasharray="6.3 1.3 1.3 1.3 5.1" stroke-dashoffset="5.3"/>
<path d="M194.1 115.3l4 9.6M204.1 115.3l4 9.6" fill="none" stroke="#000" stroke-width=".3" stroke-dasharray="6.3 1.3 1.3 1.3 5.1" stroke-dashoffset="5.6"/>
<path d="M271.7 186.8h-1M273 185.5v-1M273 188v1M274.2 186.8h1" fill="none" stroke="#000" stroke-width=".3" stroke-dasharray="30.5 1.3 1.3 1.3"/>
<path d="M363 117.9v6.5" fill="none" stroke="#000" stroke-width=".3" stroke-dasharray="30.5 1.3 1.3 1.3" stroke-dashoffset="29.1"/>
<path d="M410 255.7v14.9" fill="none" stroke="#000" stroke-width=".3" stroke-dasharray="30.5 1.3 1.3 1.3" stroke-dashoffset="25"/>
<path d="M403.4 263l12.6-.1" fill="none" stroke="#000" stroke-width=".3" stroke-dasharray="30.5 1.3 1.3 1.3" stroke-dashoffset="26.1"/>
<path d="M216 248v5" fill="none" stroke="#000" stroke-width=".3" stroke-dasharray="30.5 1.3 1.3 1.3" stroke-dashoffset="29.9"/>
<path d="M125.1 55v-17.5M152.6 55v-17.5M258 55v-17.5M285.5 55v-17.5" fill="none" stroke="#f00" stroke-width=".3" stroke-dasharray="30.5 1.3 1.3 1.3" stroke-dashoffset="23.6"/>
<g fill="#000">
<path d="M351.4 130.6l.7-.7-.3 1z"/>
<path d="M168.2 37.5l.2 1h-.5zM167.9 54h.5l-.2 1zM90.9 35.3l.3 1h-.5zM90.7 86.8h.5l-.3 1zM309.5 175.8l.3 1h-.5zM309.3 196.8h.5l-.3 1zM381 104.6l.2 .9h-.5zM380.7 129.5h.5l-.2 1.1z"/>
<path d="M174.1 29.8l1 .3-1 .2zM130.1 30.1l1-.3v.5z"/>
<path d="M297 31l1 .3-1 .2zM285.5 31.3l1-.3v.5zM257 22.8l1 .2-1 .3zM152.6 23l1-.2v.5zM297 141.5l1 .3-1 .2zM272.9 141.8l1.1-.3v.5zM373 140.3l1 .2-1 .3zM363 140.5l1-.2v.5zM346.8 198.9l1-.3v.5zM343.8 198.6l1 .3-1 .2z"/>
<path d="M94.6 101.2l1-.2v.5zM297 101l1 .2-1 .3zM94.6 23l1-.2v.5zM151.6 22.8l1 .2-1 .3zM142.8 55.8v1l.5-.1zM142.6 33.8l1-.2v.5zM161.6 33.6l1 .2-1 .3zM152.8 55.7v1.1l.5-.1zM93.6 29l1 .2-1 .3zM125.1 29.2l1-.2v.5zM94.6 141.8l1-.3v.5zM129.1 141.5l1 .3-1 .2zM94.6 209.5l1-.3v.5zM129.1 209.2l1 .3-1 .2zM130.1 209.5l1-.3v.5zM179.1 209.2l1 .3-1 .2zM130.6 187.7l.3 1 .4-.3zM273.3 196.6l.2 1 .5-.2zM180.1 209.5l1-.3v.5zM272 209.2l.9 .3-.9 .2zM351.2 140.3l.9 .2-.9 .3zM363 140.5l1-.2v.5z"/>
<path d="M352.2 101l1-.2v.5zM372.7 100.8l1 .2-1 .3z"/>
<path d="M130.1 141.8l1-.3v.5zM234.5 141.5l.9 .3-.9 .2z"/>
<path d="M235.4 141.8l1.1-.3v.5zM272 141.5l.9 .3-.9 .2z"/>
<path d="M302.5 177.8l.3 1h-.5zM302.3 194.8h.5l-.3 1z"/>
<path d="M337.9 200.9l.2 1h-.5zM337.6 208h.5l-.2 .9z"/>
</g>
<path d="M352.1 129.5v.6" fill="none" stroke="#f00" stroke-width=".3"/>
<g font-size="6.3">
<text x="282.1" y="250.3">名称</text>
<text x="347.1" y="250.3">图号</text>
<text x="282.1" y="260.3">材质</text>
<text x="347.1" y="260.3">质量</text>
<text x="383.3" y="262.1">视</text>
<text x="383.3" y="269.9">图</text>
<text x="282.1" y="270.3">版次</text>
<text x="347.1" y="270.3">比例</text>
</g>
<g font-size="4.9">
<text x="6.3" y="230.3">注意：1.行走平行度（正面+侧面），450行程内，≤±0.03mm，1000行程内，≤±0.05mm。</text>
<text x="15" y="236.2">2.本体形变，450行程内，≤±0.03mm，1000行程内，≤±0.05mm。</text>
<text x="16.9" y="245.5">型号规格</text>
<text x="78.9" y="245.5">GTH4-300-BL-M05-C4</text>
<text x="10.7" y="253.5">螺杆规格/型号</text>
<text x="61.8" y="253.5">1002</text>
<text x="96.3" y="253.5">1005</text>
<text x="16.9" y="259.5">有效行程</text>
<text x="97.5" y="259.5">300</text>
<text x="16.9" y="265.5">精度等级</text>
<text x="98.7" y="265.5">C7</text>
<text x="16.9" y="272">马达容量</text>
<text x="87.6" y="272">50W(无刹车)</text>
<text x="11.9" y="279.1">重复定位精度</text>
<text x="97.7" y="279.1">0.02</text>
<text x="4.5" y="285.9">感应开关方式及数量</text>
<text x="81.4" y="285.9">外挂型三只（C4）</text>
<text x="11.9" y="292.1">建议最快速度</text>
<text x="58.1" y="292.1">100MM/S</text>
<text x="92.5" y="292.1">250MM/S</text>
<text x="127" y="292">500MM/S</text>
</g>
<g font-size="4.2">
<text x="301.9" y="249.6">GTH4-300-BL-M05-C4</text>
<text x="259" y="267">2022/9/24</text>
</g>
<g font-size="4.1">
<text x="102.2" y="22.5">116 滑台原点</text>
<text x="192.3" y="22.5">300 有效行程</text>
<text x="95.3" y="28.6">61</text>
<text x="103.9" y="28.6">1 滑台极限位置</text>
<text x="154.4" y="29.5">90</text>
<text x="154.4" y="33.3">40</text>
<text x="167.6" y="34" transform="rotate(-90 167.6 34)">35</text>
<text x="301.4" y="30.7">25</text>
<text x="310" y="30.7">1 滑台极限位置</text>
<text x="90.4" y="63.5" transform="rotate(-90 90.4 63.5)">105</text>
<text x="157.5" y="67.9">2 x</text>
<text x="170.9" y="67.9">3 H7</text>
<text x="186.9" y="67.9">4.5</text>
<text x="149.1" y="74.2">4 x M4</text>
<text x="167.1" y="74.2">9.5</text>
<text x="196" y="100.6">496</text>
<text x="360.9" y="100.4">43</text>
<text x="380.4" y="119.4" transform="rotate(-90 380.4 119.4)">52</text>
<text x="334.3" y="136.2">基准面</text>
<text x="112.7" y="141.2">71</text>
<text x="181.5" y="141.2">3*100</text>
<text x="250.4" y="141.2">75</text>
<text x="279.4" y="141.2">50</text>
<text x="352.3" y="140">21.70</text>
<text x="366.9" y="140">22</text>
<text x="342.9" y="177.8">II</text>
<text x="339.9" y="183">2 : 1</text>
<text x="277.4" y="188.3">II</text>
<text x="302" y="187.4" transform="rotate(-90 302 187.4)">36</text>
<text x="309" y="187.4" transform="rotate(-90 309 187.4)">44</text>
<text x="140.9" y="203.1">2 x</text>
<text x="154.2" y="203.1">4 H7</text>
<text x="170.2" y="203.1">4</text>
<text x="333.2" y="200.1" transform="rotate(-90 333.2 200.1)">+0.012</text>
<text x="337.3" y="198.1" transform="rotate(-90 337.3 198.1)">0</text>
<text x="349.9" y="198.3">1</text>
<text x="112" y="208.9">71</text>
<text x="150.7" y="208.9">100</text>
<text x="212.1" y="208.9">275</text>
<text x="279.8" y="206.8">10 x M4</text>
<text x="301" y="206.8">10</text>
<text x="337.3" y="204.2" transform="rotate(-90 337.3 204.2)">4</text>
<text x="285.9" y="211.8">3.40 贯穿</text>
<text x="221.3" y="247.4">1</text>
<text x="131.6" y="253.2">1010</text>
<text x="218.2" y="257.4">序号</text>
<text x="221.3" y="252.4">2</text>
<text x="230.7" y="257.4">修 订 版 次</text>
<text x="255.9" y="257.4">设计变更编号</text>
<text x="225" y="262.4">设</text>
<text x="238.8" y="262.4">计</text>
<text x="252.5" y="262.4">变</text>
<text x="266.2" y="262.4">更</text>
<text x="218.4" y="267.4">设 计</text>
<text x="367.9" y="269.9">1:2</text>
<text x="218.4" y="272.4">校 核</text>
<text x="218.4" y="277.4">批 准</text>
<text x="218.9" y="282.9">技术要求：</text>
<text x="229.2" y="287.4">1、未标注公差全部 0.1</text>
<text x="229.1" y="291.9">2、未标注倒角全部C0.3</text>
</g>
</svg>
